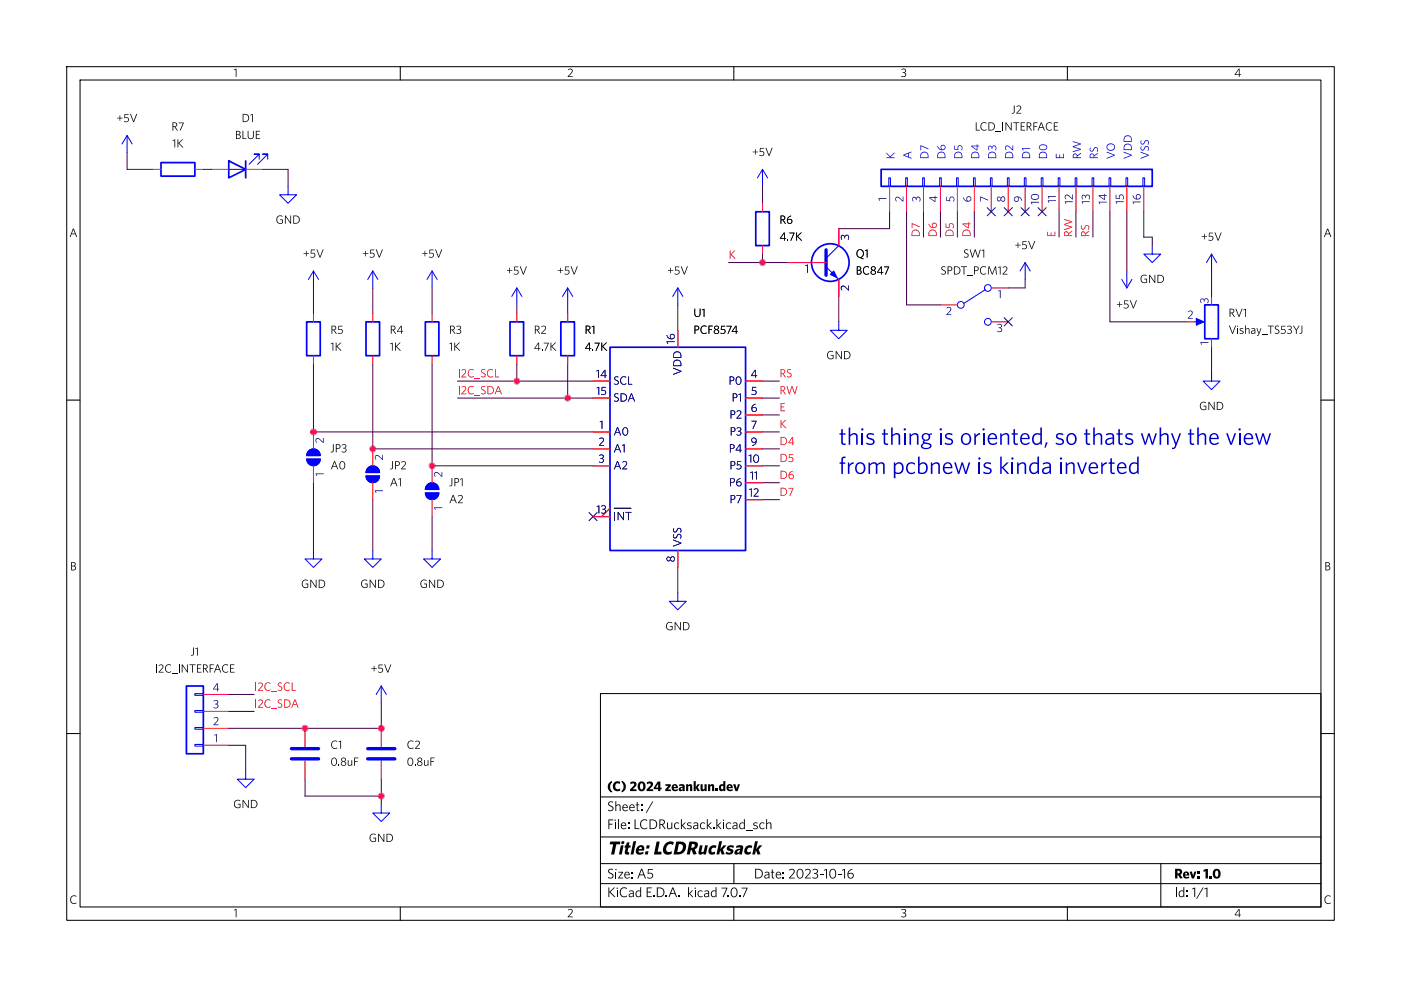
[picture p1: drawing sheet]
<svg xmlns="http://www.w3.org/2000/svg" width="210mm" height="148mm" viewBox="0 0 210 148" stroke-linecap="round" stroke-linejoin="round" font-family="sans-serif">
<g fill="none" stroke="#000" stroke-width=".15">
<path d="M10 10h190v128h-190zM12 12h186v124h-186zM60 10v2M110 10v2M160 10v2M10 60h2M198 60h2M10 110h2M90 104h108v32h-108zM90 119.5h108M198 110h2M60 136v2"/>
<path d="M90 132.5h108M90 129.5h108M90 125.5h108M110 136v2M110 129.5v3M160 136v2M174 129.5v6.5"/>
</g>
<g fill="none" stroke="#00f" stroke-width=".15">
<path d="M172.7 36.8v1.3h1.3l-1.3 1.3-1.3-1.3h1.3M47 40.6l-.8 1.3M47 40.6v2.6M47 40.6l.8 1.3M77.5 43.2l-.8 1.3M77.5 43.2v2.5M77.5 43.2l.7 1.3M85.1 43.2l-.8 1.3M85.1 43.2v2.5M85.1 43.2l.8 1.3M125.7 48.3v1.2h1.3l-1.3 1.3-1.2-1.3h1.2M63.8 73.9h2a1.02 1.02 0 0 1-1 1 1.02 1.02 0 0 1-1-1z"/>
<path d="M64.1 72.7a1.02 1.02 0 0 1 1.1-.2 1.02 1.02 0 0 1 .6 .9h-2v-.3z"/>
</g>
<path d="M76.5 48.3h2v5h-2z" fill="none" stroke="#00f" stroke-width=".25"/>
<path d="M77.5 47v1.3M77.5 53.3v1.3M64.8 74.9v2.6" fill="none" stroke="#f00" stroke-width=".15"/>
<g fill="#00f" stroke="#00f" stroke-width=".15">
<path d="M63.8 73.9h2a1.02 1.02 0 0 1-1 1 1.02 1.02 0 0 1-1-1z"/>
<path d="M64.1 72.7a1.02 1.02 0 0 1 1.1-.2 1.02 1.02 0 0 1 .6 .9h-2v-.3z"/>
</g>
<path d="M65.1 76.1h1.2v.1h-1.1l.1 .2-.1 .1z" fill="#000084"/>
<path d="M64.8 69.9v2.5" fill="none" stroke="#f00" stroke-width=".15"/>
<path d="M65.2 70.9l.4-.1 .6 .5v-.5l.1-.1v.8l-.9-.6-.2 .1 .1 .5h-.1l-.1-.4z" fill="#000084"/>
<path d="M54.9 71.4h2a1.02 1.02 0 0 1-1 1 1.02 1.02 0 0 1-1-1zM55.2 70.1a1.02 1.02 0 0 1 1.1-.2 1.02 1.02 0 0 1 .6 1h-2v-.4z" fill="none" stroke="#00f" stroke-width=".15"/>
<g fill="#00f" stroke="#00f" stroke-width=".15">
<path d="M54.9 71.4h2a1.02 1.02 0 0 1-1 1 1.02 1.02 0 0 1-1-1z"/>
<path d="M55.2 70.1a1.02 1.02 0 0 1 1.1-.2 1.02 1.02 0 0 1 .6 1h-2v-.4z"/>
</g>
<path d="M55.9 72.4v2.5" fill="none" stroke="#f00" stroke-width=".15"/>
<path d="M56.2 73.5h1.2v.1h-1.1l.1 .3h-.1z" fill="#000084"/>
<path d="M55.9 67.3v2.6" fill="none" stroke="#f00" stroke-width=".15"/>
<path d="M56.3 68.3h.4l.6 .5v-.6h.1v.8l-.9-.6-.2 .1 .1 .4h-.1l-.1-.3z" fill="#000084"/>
<g fill="none" stroke="#00f" stroke-width=".15">
<path d="M43.2 27.9v1.3h1.2l-1.2 1.3-1.3-1.3h1.3M55.9 40.6l-.8 1.3M55.9 40.6v2.6M55.9 40.6l.7 1.3M64.8 40.6l-.8 1.3M64.8 40.6v2.6M64.8 40.6l.7 1.3M101.6 43.2l-.8 1.3M101.6 43.2v2.5M101.6 43.2l.8 1.3M147.7 43.4l-3.2 2.1M168.1 41.9l.8 1.3"/>
<path d="M168.9 40.6v2.6M169.7 41.9l-.8 1.3M179.1 48.3h1M181.6 55.9v1.3h1.3l-1.3 1.2-1.3-1.2h1.3M55.9 82.6v1.2h1.2l-1.2 1.3-1.3-1.3h1.3"/>
<circle cx="144" cy="45.7" r=".51"/>
<circle cx="148.1" cy="48.3" r=".51"/>
<circle cx="148.1" cy="43.2" r=".51"/>
</g>
<path d="M179.3 47.8l1.2 .5-1.2 .5z" fill="#00f" stroke="#00f" stroke-width=".15"/>
<path d="M46 48.3h2v5h-2zM54.9 48.3h2v5h-2zM63.8 48.3h2v5h-2zM84.1 48.3h2v5h-2zM180.6 45.7h2v5.1h-2z" fill="none" stroke="#00f" stroke-width=".25"/>
<path d="M47 47v1.3M47 53.3v1.3M55.9 47v1.3M55.9 53.3v1.3M64.8 47v1.3M64.8 53.3v1.3M85.1 47v1.3M85.1 53.3v1.3M148.6 43.2h2.5" fill="none" stroke="#f00" stroke-width=".15"/>
<path d="M149.6 43.6l.4-.1v1.2h-.1v-1.1l-.3 .1z" fill="#000084"/>
<path d="M141 45.7h2.5" fill="none" stroke="#f00" stroke-width=".15"/>
<path d="M141.9 46.2l.3-.2 .3 .2v.3l-.5 .6h.6v.1h-.7l.6-.8-.2-.3-.4 .2z" fill="#000084"/>
<path d="M148.6 48.3h2.5" fill="none" stroke="#f00" stroke-width=".15"/>
<path d="M149.5 48.7l.4-.1 .3 .1v.3l-.2 .1 .2 .2v.2l-.2 .3-.5-.1v-.1l.5 .1 .1-.2-.1-.2-.3-.1v-.1l.3-.1v-.2l-.2-.1-.3 .1z" fill="#000084"/>
<path d="M46 68.8h2a1.02 1.02 0 0 1-1 1 1.02 1.02 0 0 1-1-1zM46.3 67.6a1.02 1.02 0 0 1 1.1-.2 1.02 1.02 0 0 1 .6 .9h-2v-.3zM36.8 115.6v1.2h1.3l-1.3 1.3-1.2-1.3h1.2" fill="none" stroke="#00f" stroke-width=".15"/>
<g fill="#00f" stroke="#00f" stroke-width=".15">
<path d="M46 68.8h2a1.02 1.02 0 0 1-1 1 1.02 1.02 0 0 1-1-1z"/>
<path d="M46.3 67.6a1.02 1.02 0 0 1 1.1-.2 1.02 1.02 0 0 1 .6 .9h-2v-.3z"/>
</g>
<path d="M47 69.9v2.5" fill="none" stroke="#f00" stroke-width=".15"/>
<path d="M47.3 71h1.2v.1h-1.1l.1 .3h-.1z" fill="#000084"/>
<path d="M47 64.8v2.5" fill="none" stroke="#f00" stroke-width=".15"/>
<path d="M47.4 65.8l.4-.1 .6 .6v-.6h.1v.7l-.9-.6-.2 .1 .1 .5h-.1l-.1-.3z" fill="#000084"/>
<path d="M123.8 37.5v3.8M43.7 113.8h4.1M43.7 112.3h4.1M55.1 113.8h4.1M55.1 112.3h4.1" fill="none" stroke="#00f" stroke-width=".51"/>
<g fill="none" stroke="#f00" stroke-width=".15">
<path d="M22.9 25.4h1.2M29.2 25.4h1.3M31.7 25.4h2.6M36.8 25.4h2.6M114.3 30.5v1.3M114.3 36.8v1.3M118.1 39.4h5.7M30.5 111.8h3.8M30.5 109.2h3.8M30.5 106.7h3.8M30.5 104.1h3.8M45.7 109.2v2.8"/>
<path d="M45.7 114v2.8M57.1 109.2v2.8M57.1 114v2.8"/>
</g>
<g fill="none" stroke="#00f" stroke-width=".15">
<path d="M19 20.3l-.7 1.3M19 20.3v2.6M19 20.3l.8 1.3M34.3 25.4h2.5M38.9 23.9v-.8h-.8h.8l-1.6 1.5M40.1 23.9v-.8h-.7h.7l-1.5 1.5M114.3 25.4l-.8 1.3M114.3 25.4v2.5M114.3 25.4l.8 1.3M125.7 36.8l-1.9 1.9M123.8 40l1.9 1.9M101.6 88.9v1.3h1.3l-1.3 1.2-1.3-1.2h1.3"/>
<path d="M29.2 104h1.3v.3h-1.3zM29.2 106.6h1.3v.2h-1.3zM29.2 109.1h1.3v.2h-1.3zM29.2 111.6h1.3v.3h-1.3zM57.1 102.9l-.7 1.2M57.1 102.9v2.5M57.1 102.9l.8 1.2M57.1 120.7v1.2h1.3l-1.3 1.3-1.2-1.3h1.2"/>
</g>
<path d="M27.9 102.9h2.6v10.1h-2.6z" fill="#fff" stroke="#fff" stroke-width=".15"/>
<g fill="none" stroke="#00f" stroke-width=".25">
<path d="M24.1 24.4h5.1v2h-5.1zM34.3 24.1l2.5 1.3-2.5 1.3zM36.8 24.1v2.6M113.3 31.8h2v5h-2zM27.9 102.9h2.6v10.1h-2.6z"/>
<circle cx="124.5" cy="39.4" r="2.82"/>
</g>
<path d="M124.5 41.1l.5-.5 .5 1.1z" fill="#00f" stroke="#00f" stroke-width=".15"/>
<path d="M120.7 39.8l.4-.1v1.2h-.1v-1.1l-.3 .1z" fill="#000084"/>
<path d="M125.7 41.9v2.6" fill="none" stroke="#f00" stroke-width=".15"/>
<path d="M126.1 42.9h.4l.6 .5v-.6h.2v.8l-.9-.6-.2 .1 .1 .4h-.1l-.2-.3z" fill="#000084"/>
<path d="M125.7 34.3v2.5" fill="none" stroke="#f00" stroke-width=".15"/>
<path d="M126.1 35.3l.3-.1 .2 .3 .2-.3h.3l.2 .3-.1 .4h-.1v-.4l-.2-.2-.1 .1-.1 .3h-.1l-.1-.3h-.3l-.1 .2 .2 .3h-.2l-.1-.3z" fill="#000084"/>
<g fill="#fff" stroke="#fff" stroke-width=".15">
<path d="M91.4 52.1h20.4v30.5h-20.4z"/>
<path d="M132.1 25.4h40.6v2.5h-40.6z"/>
</g>
<path d="M132.1 25.4h40.6v2.5h-40.6zM91.4 52.1h20.4v30.5h-20.4z" fill="none" stroke="#00f" stroke-width=".25"/>
<g fill="none" stroke="#f00" stroke-width=".15">
<path d="M118.1 39.4h5.7M133.3 27.9v3.9M135.9 27.9v3.9M138.4 27.9v3.9M141 27.9v3.9M143.5 27.9v3.9M146 27.9v3.9M148.6 27.9v3.9M151.1 27.9v3.9M153.7 27.9v3.9M156.2 27.9v3.9M158.7 27.9v3.9"/>
<path d="M161.3 27.9v3.9M163.8 27.9v3.9M166.4 27.9v3.9M168.9 27.9v3.9M171.4 27.9v3.9M85.1 47v1.3M85.1 53.3v1.3M88.9 59.7h2.5M101.6 49.5v2.6M111.8 59.7h2.5M111.8 57.2h2.5M88.9 64.8h2.5"/>
<path d="M88.9 77.5h2.5M88.9 67.3h2.5M88.9 69.9h2.5M111.8 64.8h2.5M111.8 72.4h2.5M111.8 74.9h2.5M111.8 67.3h2.5M111.8 62.2h2.5M101.6 82.6v2.5"/>
</g>
<g fill="none" stroke="#000084" stroke-width=".15">
<path d="M148 31.1l1.2 1.3M149.2 31.1l-1.2 1.3M150.5 31.1l1.2 1.3M151.7 31.1l-1.2 1.3M153.1 31.1l1.2 1.3M154.3 31.1l-1.2 1.3M155.6 31.1l1.2 1.3M156.8 31.1l-1.2 1.3M150.5 47.7l1.2 1.2M151.7 47.7l-1.2 1.2M88.3 76.9l1.2 1.2M89.5 76.9l-1.2 1.2"/>
<path d="M92.1 76.2h2.5"/>
</g>
<g fill="none" stroke="#00f" stroke-width=".15">
<path d="M133.2 26.7h.3v1.2h-.3zM135.8 26.7h.2v1.2h-.2zM138.3 26.7h.3v1.2h-.3zM140.8 26.7h.3v1.2h-.3zM143.4 26.7h.2v1.2h-.2zM145.9 26.7h.3v1.2h-.3zM148.5 26.7h.2v1.2h-.2zM151 26.7h.3v1.2h-.3zM153.5 26.7h.3v1.2h-.3zM153.7 39.4l-.8 1.2M153.7 39.4v2.5M153.7 39.4l.7 1.2"/>
<path d="M156.1 26.7h.2v1.2h-.2zM158.6 26.7h.3v1.2h-.3zM161.2 26.7h.2v1.2h-.2zM163.7 26.7h.3v1.2h-.3zM166.2 26.7h.3v1.2h-.3zM168.8 26.7h.2v1.2h-.2zM171.3 26.7h.3v1.2h-.3zM181.6 38.1l-.8 1.3M181.6 38.1v2.5M181.6 38.1l.8 1.3M47 82.6v1.2h1.3l-1.3 1.3-1.3-1.3h1.3M64.8 82.6v1.2h1.2l-1.2 1.3-1.3-1.3h1.3"/>
</g>
<g fill="none" stroke="#480048" stroke-width=".15">
<path d="M19 22.9v2.5h3.9M30.5 25.4h1.2M39.4 25.4h3.8v2.5M109.2 39.4h8.9M114.3 27.9v2.6M114.3 38.1v1.3M133.3 31.8v2.5h-7.6M135.9 31.8v13.9h5.1M138.4 31.8v3.8M141 31.8v3.8M143.5 31.8v3.8M146 31.8v3.8"/>
<path d="M158.7 31.8v3.8M161.3 31.8v3.8M163.8 31.8v3.8M166.4 31.8v16.5h11.4M168.9 31.8v8.8M171.4 31.8v3.8h1.3v1.2M47 54.6v10.2h41.9M47 43.2v3.8M55.9 54.6v12.7h33M55.9 43.2v3.8M64.8 54.6v15.3h24.1M64.8 43.2v3.8"/>
<path d="M68.6 59.7h20.3M68.6 57.2h20.3M77.5 45.7v1.3M77.5 54.6v2.6M85.1 45.7v1.3M85.1 54.6v5.1M101.6 45.7v3.8M114.3 59.7h2.5M114.3 57.2h2.5M125.7 44.5v3.8M153.7 41.9v1.3h-2.6M181.6 40.6v3.9"/>
<path d="M181.6 52.1v3.8M47 72.4v10.2M55.9 74.9v7.7M64.8 77.5v5.1M114.3 74.9h2.5M114.3 72.4h2.5M114.3 69.9h2.5M114.3 67.3h2.5M114.3 64.8h2.5M114.3 62.2h2.5M101.6 85.1v3.8M34.3 111.8h2.5v3.8"/>
<path d="M34.3 106.7h3.8M34.3 104.1h3.8M45.7 116.8v2.6h11.4M57.1 105.4v3.8h-22.8M57.1 116.8v3.9"/>
</g>
<path d="M120.7 39.8l.4-.1v1.2h-.1v-1.1l-.3 .1z" fill="#000084"/>
<path d="M125.7 41.9v2.6" fill="none" stroke="#f00" stroke-width=".15"/>
<path d="M126.1 42.9h.4l.6 .5v-.6h.2v.8l-.9-.6-.2 .1 .1 .4h-.1l-.2-.3z" fill="#000084"/>
<path d="M125.7 34.3v2.5" fill="none" stroke="#f00" stroke-width=".15"/>
<path d="M126.1 35.3l.3-.1 .2 .3 .2-.3h.3l.2 .3-.1 .4h-.1v-.4l-.2-.2-.1 .1-.1 .3h-.1l-.1-.3h-.3l-.1 .2 .2 .3h-.2l-.1-.3z" fill="#000084"/>
<g fill="none" stroke="#f00" stroke-width=".15">
<path d="M114.3 30.5v1.3M114.3 36.8v1.3M88.9 59.7h2.5M101.6 49.5v2.6M111.8 59.7h2.5M111.8 57.2h2.5M88.9 64.8h2.5M88.9 77.5h2.5M88.9 67.3h2.5M88.9 69.9h2.5M111.8 64.8h2.5M111.8 72.4h2.5"/>
<path d="M111.8 74.9h2.5M111.8 67.3h2.5M111.8 62.2h2.5M101.6 82.6v2.5"/>
</g>
<path d="M92.1 76.2h2.5" fill="none" stroke="#000084" stroke-width=".15"/>
<g fill="#f0f" stroke="#f0f" stroke-width=".15">
<circle cx="64.8" cy="69.9" r=".46"/>
<circle cx="55.9" cy="67.3" r=".46"/>
<circle cx="47" cy="64.8" r=".46"/>
<circle cx="77.5" cy="57.2" r=".46"/>
<circle cx="85.1" cy="59.7" r=".46"/>
<circle cx="114.3" cy="39.4" r=".46"/>
<circle cx="45.7" cy="109.2" r=".46"/>
<circle cx="57.1" cy="109.2" r=".46"/>
<circle cx="57.1" cy="119.4" r=".46"/>
</g>
<g font-size="3.6" fill="#0000c2">
<text x="125.7" y="67.1">this thing is oriented,sothats why the view</text>
<text x="125.7" y="71.5">from pcbnewis kindainverted</text>
</g>
<text font-size="2.8" x="91" y="128.9">Title:LCDRucksack</text>
<g font-size="2.1">
<text x="91" y="119.2">(C) 2024 zeankun.dev</text>
<text x="91" y="124.9">File:LCDRucksack.kicad_sch</text>
<text x="91" y="122.2">Sheet:/</text>
<text x="91" y="135.1">KiCadE.D.A.kicad7.0.7</text>
<text x="91" y="132.3">Size:A5</text>
<text x="113" y="132.3">Date:2023-10-16</text>
<text x="176" y="132.3">Rev:1.0</text>
<text x="176" y="135.1">Id:1/1</text>
</g>
<g font-size="1.8">
<text x="35" y="12">1</text>
<text x="85" y="12">2</text>
<text x="135" y="12">3</text>
<text x="151.6" y="17.5">J2</text>
<text x="185" y="12">4</text>
<text x="17.5" y="18.8">+5V</text>
<text x="25.7" y="20.1">R7</text>
<text x="25.8" y="22.6">1K</text>
<text x="35.2" y="21.3">BLUE</text>
<text x="36.2" y="18.8">D1</text>
<text x="112.7" y="23.9">+5V</text>
<text x="146.1" y="20.1">LCD_INTERFACE</text>
<text x="41.3" y="34">GND</text>
<text x="116.8" y="34">R6</text>
<text x="10.4" y="36">A</text>
<text x="45.4" y="39.1">+5V</text>
<text x="54.3" y="39.1">+5V</text>
<text x="63.2" y="39.1">+5V</text>
<text x="75.9" y="41.7">+5V</text>
<text x="83.5" y="41.7">+5V</text>
<text x="100" y="41.7">+5V</text>
<text x="116.8" y="36.6">4.7K</text>
<text x="128.3" y="39.1">Q1</text>
<text x="128.3" y="41.7">BC847</text>
<text x="141" y="41.7">SPDT_PCM12</text>
<text x="144.4" y="39.1">SW1</text>
<text x="152.1" y="37.9">+5V</text>
<text x="180" y="36.6">+5V</text>
<text x="198.4" y="36">A</text>
<text x="167.3" y="46.7">+5V</text>
<text x="170.9" y="42.9">GND</text>
<text x="49.5" y="50.6">R5</text>
<text x="49.5" y="53.1">1K</text>
<text x="58.4" y="50.6">R4</text>
<text x="58.4" y="53.1">1K</text>
<text x="67.3" y="50.6">R3</text>
<text x="67.3" y="53.1">1K</text>
<text x="80" y="50.6">R2</text>
<text x="80" y="53.1">4.7K</text>
<text x="87.6" y="50.6">R1</text>
<text x="87.6" y="53.1">4.7K</text>
<text x="103.9" y="48">U1</text>
<text x="103.9" y="50.6">PCF8574</text>
<text x="184.1" y="48">RV1</text>
<text x="184.1" y="50.6">Vishay_TS53YJ</text>
<text x="123.9" y="54.4">GND</text>
<text x="179.7" y="62">GND</text>
<text x="49.5" y="68.3">JP3</text>
<text x="49.5" y="70.9">A0</text>
<text x="58.4" y="70.9">JP2</text>
<text x="58.4" y="73.4">A1</text>
<text x="67.3" y="73.4">JP1</text>
<text x="67.3" y="76">A2</text>
<text x="10.5" y="86">B</text>
<text x="45.1" y="88.7">GND</text>
<text x="54" y="88.7">GND</text>
<text x="62.9" y="88.7">GND</text>
<text x="198.5" y="86">B</text>
<text x="99.7" y="95">GND</text>
<text x="23.2" y="101.4">I2C_INTERFACE</text>
<text x="28.6" y="98.8">J1</text>
<text x="55.6" y="101.4">+5V</text>
<text x="49.5" y="112.8">C1</text>
<text x="61" y="112.8">C2</text>
<text x="49.5" y="115.3">0.8uF</text>
<text x="61" y="115.3">0.8uF</text>
<text x="35" y="121.7">GND</text>
<text x="55.3" y="126.8">GND</text>
<text x="10.4" y="136">C</text>
<text x="198.4" y="136">C</text>
<text x="35" y="138.1">1</text>
<text x="85" y="138.1">2</text>
<text x="135" y="138.1">3</text>
<text x="185" y="138.1">4</text>
</g>
<g font-size="1.8" fill="#0000c2">
<text x="134.3" y="23.9" transform="rotate(-90 134.3 23.9)">K</text>
<text x="136.9" y="23.9" transform="rotate(-90 136.9 23.9)">A</text>
<text x="139.4" y="23.9" transform="rotate(-90 139.4 23.9)">D7</text>
<text x="141.9" y="23.9" transform="rotate(-90 141.9 23.9)">D6</text>
<text x="144.5" y="23.9" transform="rotate(-90 144.5 23.9)">D5</text>
<text x="147" y="23.9" transform="rotate(-90 147 23.9)">D4</text>
<text x="149.6" y="23.9" transform="rotate(-90 149.6 23.9)">D3</text>
<text x="152.1" y="23.9" transform="rotate(-90 152.1 23.9)">D2</text>
<text x="154.6" y="23.9" transform="rotate(-90 154.6 23.9)">D1</text>
<text x="157.2" y="23.9" transform="rotate(-90 157.2 23.9)">D0</text>
<text x="159.7" y="23.9" transform="rotate(-90 159.7 23.9)">E</text>
<text x="162.3" y="23.9" transform="rotate(-90 162.3 23.9)">RW</text>
<text x="164.8" y="23.9" transform="rotate(-90 164.8 23.9)">RS</text>
<text x="167.3" y="23.9" transform="rotate(-90 167.3 23.9)">VO</text>
<text x="169.9" y="23.9" transform="rotate(-90 169.9 23.9)">VDD</text>
<text x="172.4" y="23.9" transform="rotate(-90 172.4 23.9)">VSS</text>
</g>
<g font-size="1.8" fill="#000084">
<text x="133.1" y="30.2" transform="rotate(-90 133.1 30.2)">1</text>
<text x="135.6" y="30.3" transform="rotate(-90 135.6 30.3)">2</text>
<text x="138.2" y="30.3" transform="rotate(-90 138.2 30.3)">3</text>
<text x="140.7" y="30.4" transform="rotate(-90 140.7 30.4)">4</text>
<text x="143.3" y="30.3" transform="rotate(-90 143.3 30.3)">5</text>
<text x="145.8" y="30.3" transform="rotate(-90 145.8 30.3)">6</text>
<text x="148.3" y="30.3" transform="rotate(-90 148.3 30.3)">7</text>
<text x="150.9" y="30.4" transform="rotate(-90 150.9 30.4)">8</text>
<text x="153.4" y="30.3" transform="rotate(-90 153.4 30.3)">9</text>
<text x="156" y="30.7" transform="rotate(-90 156 30.7)">10</text>
<text x="158.5" y="30.5" transform="rotate(-90 158.5 30.5)">11</text>
<text x="161" y="30.6" transform="rotate(-90 161 30.6)">12</text>
<text x="163.6" y="30.6" transform="rotate(-90 163.6 30.6)">13</text>
<text x="166.1" y="30.7" transform="rotate(-90 166.1 30.7)">14</text>
<text x="168.7" y="30.6" transform="rotate(-90 168.7 30.6)">15</text>
<text x="171.2" y="30.7" transform="rotate(-90 171.2 30.7)">16</text>
<text x="181.4" y="45.5" transform="rotate(-90 181.4 45.5)">3</text>
<text x="101.3" y="51.6" transform="rotate(-90 101.3 51.6)">16</text>
<text x="178" y="48">2</text>
<text x="181.4" y="51.8" transform="rotate(-90 181.4 51.8)">1</text>
<text x="89.3" y="56.9">14</text>
<text x="89.4" y="59.4">15</text>
<text x="91.9" y="58.2">SCL</text>
<text x="102.6" y="56.3" transform="rotate(-90 102.6 56.3)">VDD</text>
<text x="109.2" y="58.2">P0</text>
<text x="112.5" y="56.9">4</text>
<text x="112.6" y="59.4">5</text>
<text x="89.9" y="64.5">1</text>
<text x="91.9" y="65.8">A0</text>
<text x="91.9" y="60.7">SDA</text>
<text x="109.4" y="63.3">P2</text>
<text x="109.4" y="65.8">P3</text>
<text x="109.7" y="60.7">P1</text>
<text x="112.5" y="62">6</text>
<text x="112.6" y="64.5">7</text>
<text x="89.7" y="67.1">2</text>
<text x="89.7" y="69.6">3</text>
<text x="91.9" y="68.3">A1</text>
<text x="91.9" y="70.9">A2</text>
<text x="109.3" y="68.3">P4</text>
<text x="109.4" y="70.9">P5</text>
<text x="112.2" y="69.6">10</text>
<text x="112.5" y="67.1">9</text>
<text x="89.4" y="77.2">13</text>
<text x="109.3" y="73.4">P6</text>
<text x="109.4" y="76">P7</text>
<text x="112.2" y="74.7">12</text>
<text x="112.4" y="72.1">11</text>
<text x="91.9" y="78.5">~{INT}</text>
<text x="102.6" y="82" transform="rotate(-90 102.6 82)">VSS</text>
<text x="101.3" y="84.3" transform="rotate(-90 101.3 84.3)">8</text>
<text x="31.9" y="103.9">4</text>
<text x="31.9" y="106.4">3</text>
<text x="31.9" y="109">2</text>
<text x="32.1" y="111.5">1</text>
</g>
<g font-size="1.8" fill="#f00">
<text x="138.1" y="35.6" transform="rotate(-90 138.1 35.6)">D7</text>
<text x="140.6" y="35.6" transform="rotate(-90 140.6 35.6)">D6</text>
<text x="143.2" y="35.6" transform="rotate(-90 143.2 35.6)">D5</text>
<text x="145.7" y="35.6" transform="rotate(-90 145.7 35.6)">D4</text>
<text x="158.4" y="35.6" transform="rotate(-90 158.4 35.6)">E</text>
<text x="160.9" y="35.6" transform="rotate(-90 160.9 35.6)">RW</text>
<text x="163.5" y="35.6" transform="rotate(-90 163.5 35.6)">RS</text>
<text x="109.2" y="39">K</text>
<text x="68.6" y="56.8">I2C_SCL</text>
<text x="68.6" y="59.3">I2C_SDA</text>
<text x="116.8" y="56.8">RS</text>
<text x="116.8" y="59.3">RW</text>
<text x="116.8" y="61.9">E</text>
<text x="116.8" y="64.4">K</text>
<text x="116.8" y="69.5">D5</text>
<text x="116.8" y="67">D4</text>
<text x="116.8" y="74.6">D7</text>
<text x="116.8" y="72">D6</text>
<text x="38.1" y="103.8">I2C_SCL</text>
<text x="38.1" y="106.3">I2C_SDA</text>
</g>
</svg>
